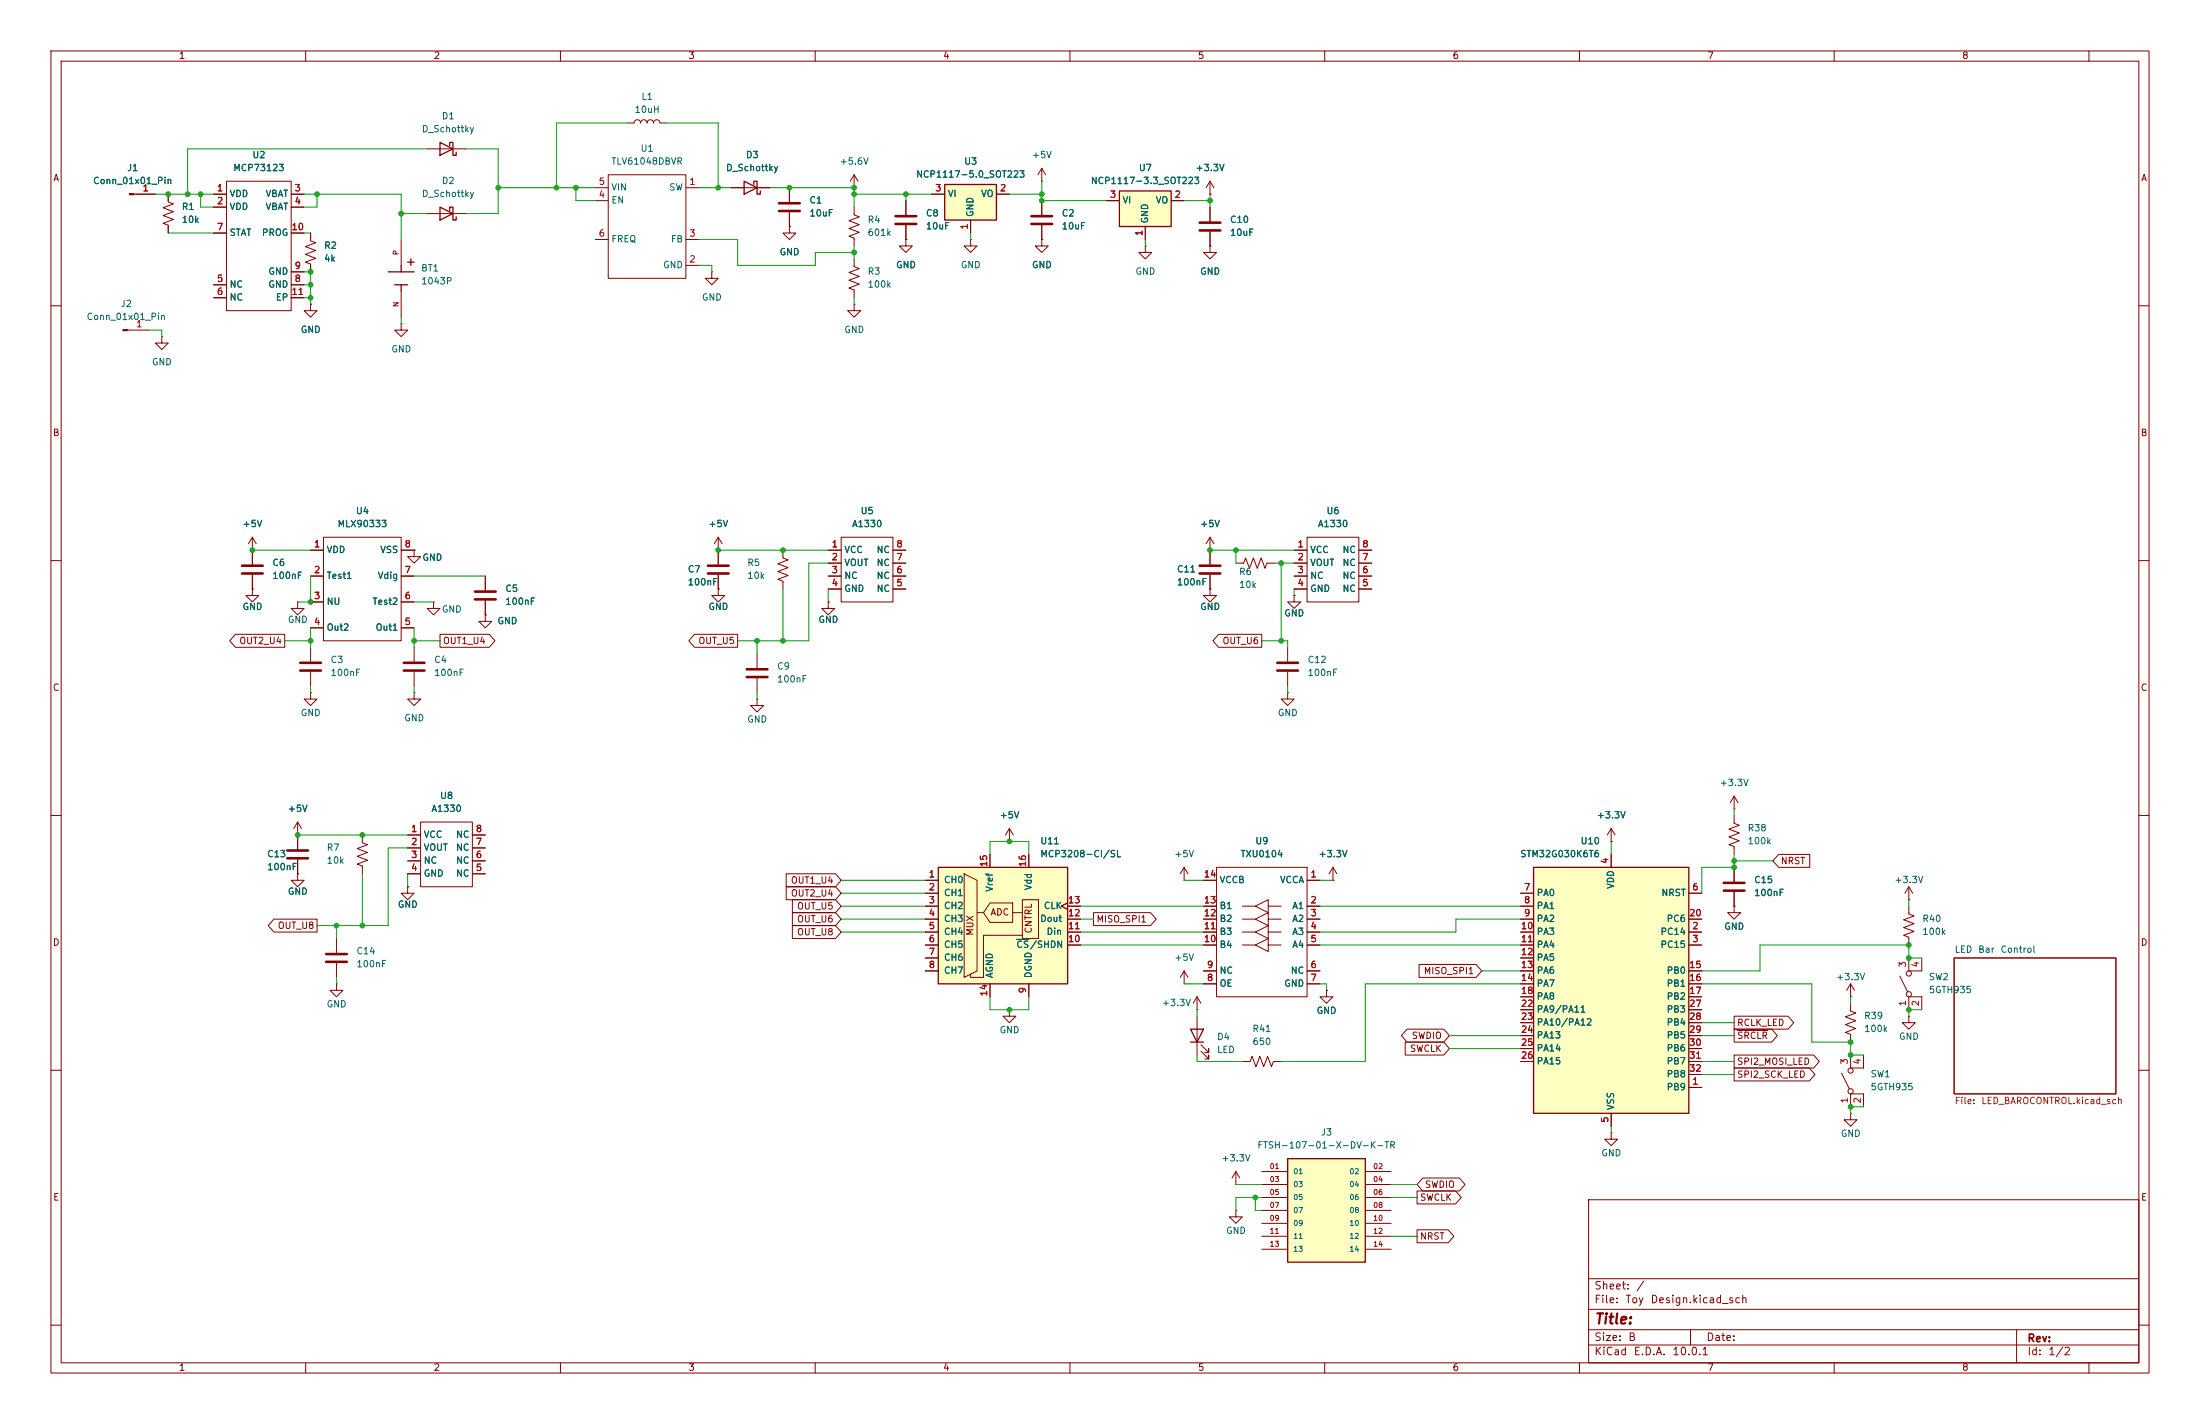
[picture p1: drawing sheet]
<svg xmlns="http://www.w3.org/2000/svg" width="432mm" height="279mm" viewBox="0 0 432 279" stroke-linecap="round" stroke-linejoin="round" font-family="sans-serif">
<g fill="none" stroke="#840000" stroke-width=".2">
<path d="M10 10h411.8v259.4h-411.8zM12 12h407.8v255.4h-407.8zM60 10v2M110 10v2M160 10v2M210 10v2M260 10v2M310 10v2M360 10v2M410 10v2M154.9 36.8v2.8M154.9 41.7v2.8"/>
<path d="M10 60h2M419.8 60h2M10 110h2M141 108h.1M141 105.4l-.8 1.3M141 105.4l.7 1.3M141 105.4v2.6M242.6 110.5h1.5l.4-1 .7 2 .8-2 .8 2 .7-2 .8 2 .4-1h1.5M419.8 110h2M252.7 127v2.8M252.7 131.8v2.8M10 160h2"/>
<path d="M419.8 160h2M383.5 188h31.8v26.6h-31.8zM10 210h2M419.8 210h2M242.6 237.5v1.3h1.2l-1.2 1.2-1.3-1.2h1.3M242.6 237.5h.1M311.8 235.4h108v32h-108zM10 260h2M311.8 256.9h108M311.8 250.9h108M419.8 260h2M60 267.4v2"/>
<path d="M110 267.4v2M160 267.4v2M210 267.4v2M260 267.4v2M310 267.4v2M311.8 263.9h108M311.8 260.9h108M331.8 260.9v3M360 267.4v2M395.8 260.9v6.5M410 267.4v2"/>
</g>
<path d="M152.9 39.9h4.1M152.9 41.4h4.1M250.7 130h4.1M250.7 131.6h4.1" fill="none" stroke="#840000" stroke-width=".51"/>
<path d="M252.7 227.3h15.3v20.4h-15.3z" fill="#ffffc2"/>
<path d="M252.7 227.3h15.3v20.4h-15.3z" fill="none" stroke="#840000" stroke-width=".25"/>
<g fill="none" stroke="#840000" stroke-width=".2">
<path d="M167.6 59.7v1.3h1.3l-1.3 1.2-1.2-1.2h1.2M167.6 59.7h.1M153.7 108v1.5l1 .4-2 .7 2 .8-2 .7 2 .8-2 .8 1 .3v1.6M162.6 118.1v1.3h1.2l-1.2 1.3-1.3-1.3h1.3M162.6 118.1h.1M162.6 108h2.5M162.6 110.5h2.5M162.6 113h2.5M162.6 115.6h2.5M165.1 105.4h10.2v12.7h-10.2zM175.3 108h2.5M175.3 110.5h2.5"/>
<path d="M175.3 113h2.5M175.3 115.6h2.5M81.3 127v2.8M81.3 131.8v2.8M374.6 176.5h.1M374.6 177.8v1.5l1.1 .4-2.1 .8 2.1 .7-2.1 .8 2.1 .8-2.1 .7 1 .4v1.5M374.6 174l-.7 1.3M374.6 174l.8 1.3M374.6 174v2.5M260.3 194.3v1.3h1.3l-1.3 1.3-1.2-1.3h1.2M260.3 194.3h.1M243.8 208.3h1.6l.3-1 .8 2 .8-2 .7 2 .8-2 .8 2 .3-1h1.6"/>
<path d="M363.2 218.4v1.3h1.3l-1.3 1.3-1.3-1.3h1.3M363.2 218.4h.1M247.6 229.9h5.1M247.6 232.4h5.1M247.6 235h5.1M247.6 237.5h5.1M268 229.9h5M268 232.4h5M268 235h5M268 237.5h5M247.6 240h5.1M247.6 242.6h5.1"/>
<path d="M247.6 245.1h5.1M268 240h5M268 242.6h5M268 245.1h5"/>
</g>
<path d="M79.2 130h4.1M79.2 131.6h4.1" fill="none" stroke="#840000" stroke-width=".51"/>
<path d="M301 170.2h30.5v48.2h-30.5z" fill="#ffffc2"/>
<path d="M146 35.6l2.6 1.2-2.6 1.3zM148 36.2v-.6h.6v2.5h.6v-.6M301 170.2h30.5v48.2h-30.5zM233.7 201.9h2.5l-1.3 2.6zM233.7 204.5h2.5" fill="none" stroke="#840000" stroke-width=".25"/>
<g fill="none" stroke="#840000" stroke-width=".2">
<path d="M116.8 36.8h2.6M116.8 39.4h2.6M119.4 34.3h15.2v20.3h-15.2zM123.2 24.1h1.3a.63 .63 0 0 1 .6-.6 .63 .63 0 0 1 .6 .6 .63 .63 0 0 1 .7-.6 .63 .63 0 0 1 .6 .6 .63 .63 0 0 1 .7-.6 .63 .63 0 0 1 .6 .6 .63 .63 0 0 1 .6-.6 .63 .63 0 0 1 .6 .6h1.3M134.6 36.8h2.6M143.5 36.8h7.6M167.6 36.8h.1M167.6 34.3v2.5M167.6 34.3l-.7 1.3M167.6 34.3l.8 1.3M237.5 38.1h.1M237.5 35.6v2.5"/>
<path d="M237.5 35.6l-.8 1.2M237.5 35.6l.8 1.2M116.8 47h2.6M134.6 52.1h2.6M134.6 47h2.6M167.6 50.8v1.5l1.1 .4-2.1 .8 2.1 .7-2.1 .8 2.1 .8-2.1 .7 1 .4v1.5M167.6 40.6v1.6l1.1 .3-2.1 .8 2.1 .8-2.1 .7 2.1 .8-2.1 .8 1 .3v1.6M237.5 40.6v2.8M237.5 45.5v2.8M237.5 108h.1M237.5 115.6v1.2h1.3l-1.3 1.3-1.3-1.3h1.3M237.5 115.6h.1"/>
<path d="M237.5 105.4v5.3M237.5 112.8v2.8M237.5 105.4l-.8 1.3M237.5 105.4l.8 1.3M148.6 128.3v2.8M148.6 133.1v2.8M252.7 135.9v1.3h1.3l-1.3 1.2-1.2-1.2h1.2M252.7 135.9h.1M340.4 158.8h.1M340.4 156.2l-.8 1.3M340.4 156.2l.7 1.3M340.4 156.2v2.6"/>
<path d="M236.2 177.8h2.6M236.2 172.7h2.6M238.8 170.2h17.7v25.4h-17.7zM243.8 177.8h2.6M248.9 177.8v-1.3l-2.5 1.3 2.5 1.3v-1.3h2.6M256.5 177.8h2.6M256.5 172.7h2.6M261.6 172.7h.1M261.6 170.2l-.7 1.3M261.6 170.2l.8 1.3M261.6 170.2v2.5M298.4 175.3h2.6"/>
<path d="M298.4 177.8h2.6M316.2 167.6v2.6M331.5 175.3h2.5M340.4 160v1.5l1 .4-2.1 .8 2.1 .7-2.1 .8 2.1 .8-2.1 .7 1.1 .4v1.5M198.1 198.1v1.3h1.3l-1.3 1.3-1.3-1.3h1.3M198.1 198.1h.1M234.9 199.4v7.6M236.2 182.9h2.6M236.2 185.4h2.6M236.2 180.3h2.6M236.2 190.5h2.6M236.2 193h2.6"/>
<path d="M243.8 182.9h2.6M243.8 185.4h2.6M243.8 180.3h2.6M248.9 180.3v-1.2l-2.5 1.2 2.5 1.3v-1.3h2.6M248.9 182.9v-1.3l-2.5 1.3 2.5 1.3v-1.3h2.6M248.9 185.4v-1.2l-2.5 1.2 2.5 1.3v-1.3h2.6M256.5 182.9h2.6M256.5 185.4h2.6M256.5 180.3h2.6M256.5 190.5h2.6M256.5 193h2.6M298.4 182.9h2.6"/>
<path d="M298.4 185.4h2.6M298.4 180.3h2.6M298.4 188h2.6M298.4 190.5h2.6M298.4 193h2.6M298.4 195.6h2.6M298.4 198.1h2.6M331.5 182.9h2.5M331.5 185.4h2.5M331.5 180.3h2.5M331.5 190.5h2.5M331.5 193h2.5"/>
<path d="M331.5 195.6h2.5M331.5 198.1h2.5M363.2 196.9v1.5l1 .4-2 .7 2 .8-2 .7 2 .8-2 .8 1 .3v1.6M363.2 195.6h.1M363.2 193v2.6M363.2 193l-.7 1.3M363.2 193l.8 1.3M374.6 199.4v1.3h1.3l-1.3 1.2-1.2-1.2h1.2M374.6 199.4h.1M235.7 206.2l1.5 1.6v-.8v.8h-.7M235.7 205l1.5 1.5v-.8v.8h-.7M298.4 200.7h2.6"/>
<path d="M298.4 203.2h2.6M298.4 205.7h2.6M298.4 208.3h2.6M316.2 218.4v2.6M331.5 213.4h2.5M331.5 200.7h2.5M331.5 203.2h2.5M331.5 205.7h2.5M331.5 208.3h2.5M331.5 210.8h2.5M361.4 210.6l1.6 3M363.2 217.2v-2.6h2.6v2.6"/>
<path d="M363.2 207v2.6h2.6v-2.6M242.6 232.4h.1M242.6 229.9l-.8 1.2M242.6 229.9l.7 1.2M242.6 229.9v2.5M316.2 222.3v1.2h1.3l-1.3 1.3-1.2-1.3h1.2M316.2 222.3h.1"/>
<circle cx="363.2" cy="210.1" r=".51"/>
<circle cx="363.2" cy="214.1" r=".51"/>
</g>
<path d="M235.5 43.7h4M235.5 45.2h4M235.5 111h4M235.5 112.5h4M146.6 131.3h4M146.6 132.8h4" fill="none" stroke="#840000" stroke-width=".51"/>
<path d="M185.4 36.2h10.2v7h-10.2z" fill="#ffffc2"/>
<path d="M185.4 36.2h10.2v7h-10.2z" fill="none" stroke="#840000" stroke-width=".25"/>
<g fill="none" stroke="#840000" stroke-width=".2">
<path d="M182.9 38.1h2.5M195.6 38.1h2.5M204.5 35.6h.1M204.5 33l-.8 1.3M204.5 33l.7 1.3M204.5 33v2.6M154.9 44.5v1.2h1.3l-1.3 1.3-1.2-1.3h1.2M154.9 44.5h.1M190.5 47v1.3h1.3l-1.3 1.2-1.3-1.2h1.3M190.5 47h.1M190.5 43.2v2.5M204.5 47v1.3h1.2l-1.2 1.2-1.3-1.2h1.3"/>
<path d="M204.5 47h.1M224.8 48.3v1.2h1.3l-1.3 1.3-1.3-1.3h1.3M224.8 48.3h.1M237.5 48.3v1.2h1.3l-1.3 1.3-1.3-1.3h1.3M237.5 48.3h.1M254 116.8v1.3h1.3l-1.3 1.3-1.3-1.3h1.3M254 116.8h.1M254 108h2.5M254 110.5h2.5M254 113h2.5M254 115.6h2.5M256.5 105.4h10.2v12.7h-10.2z"/>
<path d="M266.7 108h2.5M266.7 110.5h2.5M266.7 113h2.5M266.7 115.6h2.5M316.2 165.1h.1M316.2 162.6l-.7 1.2M316.2 162.6l.8 1.2M316.2 162.6v2.5M340.4 177.8v1.3h1.2l-1.2 1.2-1.3-1.2h1.3M340.4 177.8h.1M340.4 170.2v2.8M340.4 175v2.8"/>
<path d="M234.9 198.1h.1M234.9 195.6l-.7 1.3M234.9 195.6l.8 1.3M234.9 195.6v2.5M372.9 191.5l1.5 3.1M374.6 198.1v-2.5h2.6v2.5M374.6 188v2.5h2.6v-2.5"/>
<circle cx="374.6" cy="191" r=".51"/>
<circle cx="374.6" cy="195.1" r=".51"/>
</g>
<path d="M338.3 173.2h4.1M338.3 174.8h4.1" fill="none" stroke="#840000" stroke-width=".51"/>
<path d="M219.7 37.5h10.2v7h-10.2z" fill="#ffffc2"/>
<path d="M86.4 27.9l2.5 1.3-2.5 1.3zM88.3 28.6v-.7h.6v2.6h.6v-.7M219.7 37.5h10.2v7h-10.2zM76.2 53.3h5.1M77.5 55.9h2.5M78.7 52.1v1.2M78.7 55.9v1.3M80 51.4h1.3M80.6 50.8v1.3M86.4 40.6l2.5 1.3-2.5 1.3zM88.3 41.3v-.7h.6v2.6h.6v-.7" fill="none" stroke="#840000" stroke-width=".25"/>
<g fill="none" stroke="#840000" stroke-width=".2">
<path d="M26.3 38.1h4.2M33 38.1v1.5l1 .4-2 .8 2 .7-2 .8 2 .8-2 .7 1 .4v1.5M41.9 38.1h2.5M44.4 35.6h12.7v25.4h-12.7zM57.1 38.1h2.6M83.8 29.2h7.6M177.8 39.4v2.8M204.5 39.4v2.8M217.2 39.4h2.5M229.9 39.4h2.5M41.9 40.6h2.5M41.9 55.9h2.5"/>
<path d="M41.9 58.4h2.5M41.9 45.7h2.5M57.1 40.6h2.6M57.1 55.9h2.6M57.1 58.4h2.6M57.1 45.7h2.6M57.1 53.3h2.6M61 45.7v1.5l1 .4-2.1 .8 2.1 .7-2.1 .8 2.1 .8-2.1 .7 1.1 .4v1.5M61 59.7v1.3h1.2l-1.2 1.2-1.3-1.2h1.3M61 59.7h.1M78.7 47v5.1M78.7 57.2v5"/>
<path d="M83.8 41.9h7.6M139.7 53.3v1.3h1.3l-1.3 1.3-1.3-1.3h1.3M139.7 53.3h.1M177.8 47v1.3h1.3l-1.3 1.2-1.3-1.2h1.3M177.8 47h.1M177.8 44.2v2.8M204.5 44.2v2.8M224.8 44.5v2.5M25 64.8h4.2M31.7 66v1.3h1.3l-1.3 1.3-1.2-1.3h1.2M31.7 66h.1M78.7 63.5v1.3h1.3l-1.3 1.2-1.2-1.2h1.2"/>
<path d="M78.7 63.5h.1M49.5 115.6v1.2h1.3l-1.3 1.3-1.2-1.3h1.2M49.5 115.6h.1M49.5 108h.1M49.5 105.4v5.3M49.5 112.8v2.8M49.5 105.4l-.7 1.3M49.5 105.4l.8 1.3M58.4 118.1v1.3h1.3l-1.3 1.3-1.3-1.3h1.3M58.4 118.1h.1M61 108h2.5M61 113h2.5"/>
<path d="M61 118.1h2.5M63.5 105.4h15.2v20.3h-15.2zM78.7 108h2.6M78.7 113h2.6M78.7 118.1h2.6M61 135.9v1.3h1.2l-1.2 1.2-1.3-1.2h1.3M61 135.9h.1M61 127v2.8M61 131.8v2.8M61 123.2h2.5M78.7 123.2h2.6M81.3 135.9v1.3h1.2l-1.2 1.2-1.3-1.2h1.3"/>
<path d="M81.3 135.9h.1M58.4 171.5v1.2h1.3l-1.3 1.3-1.3-1.3h1.3M58.4 171.5h.1M58.4 163.8h.1M58.4 161.3l-.7 1.3M58.4 161.3l.8 1.3M58.4 161.3v5.3M58.4 168.7v2.8M71.1 163.8v1.6l1 .3-2 .8 2 .8-2 .7 2 .8-2 .7 1 .4v1.6M80 174v1.3h1.3l-1.3 1.2-1.3-1.2h1.3M80 174h.1M198.1 165.1h.1"/>
<path d="M198.1 162.6l-.7 1.2M198.1 162.6l.8 1.2M198.1 162.6v2.5M66 193v1.3h1.3l-1.3 1.3-1.2-1.3h1.2M66 193h.1M66 184.2v2.7M66 189v2.8M232.4 193h.1M232.4 190.5l-.8 1.3M232.4 190.5l.8 1.3M232.4 190.5v2.5"/>
</g>
<path d="M175.8 42.4h4M175.8 43.9h4M202.4 42.4h4.1M202.4 43.9h4.1M47.5 111h4.1M47.5 112.5h4.1M58.9 130h4.1M58.9 131.6h4.1M56.4 166.9h4.1M56.4 168.4h4.1M64 187.2h4.1M64 188.7h4.1" fill="none" stroke="#840000" stroke-width=".51"/>
<g fill="#840000" stroke="#840000" stroke-width=".2">
<path d="M25.4 38h.9v.2h-.9z"/>
<path d="M24.1 64.6h.9v.3h-.9z"/>
</g>
<path d="M184.1 170.2h25.4v22.8h-25.4z" fill="#ffffc2"/>
<g fill="none" stroke="#840000" stroke-width=".2">
<path d="M26.7 38.1h3.8M33 38.1v1.3M41.9 38.1h2.5M57.1 38.1h2.6M143.5 36.8h2.5M148.6 36.8h2.5M154.9 36.8v2.8M177.8 39.4v2.8M182.9 38.1h2.5M195.6 38.1h2.5M204.5 39.4v2.8M217.2 39.4h2.5"/>
<path d="M229.9 39.4h2.5M237.5 38.1h.1M33 44.5v1.2M41.9 40.6h2.5M41.9 55.9h2.5M41.9 58.4h2.5M41.9 45.7h2.5M57.1 40.6h2.6M57.1 55.9h2.6M57.1 58.4h2.6M57.1 45.7h2.6M57.1 53.3h2.6"/>
<path d="M61 59.7h.1M61 45.7v1.3M61 52.1v1.2M154.9 44.5h.1M154.9 41.7v2.8M177.8 47h.1M177.8 44.2v2.8M190.5 43.2v2.5M204.5 47h.1M204.5 44.2v2.8M224.8 44.5v2.5M237.5 48.3h.1"/>
<path d="M237.5 40.6v2.8M237.5 45.5v2.8M49.5 115.6h.1M49.5 108h.1M49.5 108v2.7M49.5 112.8v2.8M61 108h2.5M61 113h2.5M61 118.1h2.5M78.7 108h2.6M78.7 113h2.6M78.7 118.1h2.6"/>
<path d="M81.3 108v1.2h1.2l-1.2 1.3-1.3-1.3h1.3M81.3 108h.1M85.1 118.1v1.3h1.3l-1.3 1.3-1.3-1.3h1.3M85.1 118.1h.1M95.2 113v2.8M95.2 117.9v2.8M141 115.6v1.2h1.2l-1.2 1.3-1.3-1.3h1.3M141 115.6h.1M141 108h.1M141 108v2.7M141 112.8v2.8M162.6 118.1h.1"/>
<path d="M162.6 108h2.5M162.6 110.5h2.5M162.6 113h2.5M162.6 115.6h2.5M175.3 108h2.5M175.3 110.5h2.5M175.3 113h2.5M175.3 115.6h2.5M237.5 108h.1M237.5 115.6h.1M237.5 108v2.7M237.5 112.8v2.8"/>
<path d="M254 116.8h.1M254 108h2.5M254 110.5h2.5M254 113h2.5M254 115.6h2.5M266.7 108h2.5M266.7 110.5h2.5M266.7 113h2.5M266.7 115.6h2.5M46.2 124.5h9.7v2.5h-9.7l-1.1-1.3zM61 123.2h2.5M78.7 123.2h2.6"/>
<path d="M86.4 124.5h9.6l1.2 1.2-1.2 1.3h-9.6zM95.2 120.7v1.2h1.3l-1.3 1.3-1.2-1.3h1.2M95.2 120.7h.1M136.3 124.5h8.5v2.5h-8.5l-1.1-1.3zM148.6 137.2v1.2h1.3l-1.3 1.3-1.3-1.3h1.3M148.6 137.2h.1M239.2 124.5h8.4v2.5h-8.4l-1.1-1.3zM58.4 171.5h.1M58.4 163.8h.1M58.4 163.8v2.8M58.4 168.7v2.8M80 174h.1"/>
<path d="M80 163.8h2.5M80 166.4h2.5M80 168.9h2.5M80 171.5h2.5M82.5 161.3h10.2v12.7h-10.2zM92.7 163.8h2.5M92.7 166.4h2.5M92.7 168.9h2.5M92.7 171.5h2.5M154.3 174h9.7l1.1 1.3-1.1 1.2h-9.7zM154.3 171.4h9.7l1.1 1.3-1.1 1.3h-9.7zM155.5 176.5h8.5l1.1 1.3-1.1 1.3h-8.5z"/>
<path d="M155.5 179.1h8.5l1.1 1.2-1.1 1.3h-8.5zM181.6 172.7h2.5M181.6 175.3h2.5M181.6 177.8h2.5M189.2 171.5l2.6 1.2v17.8l-2.6 1.3zM191.8 179.1h1.2M194.3 177.2h4.5v3.8h-4.5l-1.3-1.9zM194.3 167.6v2.6M198.1 165.1h.1M198.8 179.1h1.9M200.7 176.5h3.1v7.7h-3.1zM201.9 167.6v2.6"/>
<path d="M209.5 177.2l-1.2 .6 1.2 .6M209.5 177.8h2.6M214.6 179.1h11.2l1.1 1.2-1.1 1.3h-11.2zM232.4 172.7h.1M232.4 170.2l-.8 1.3M232.4 170.2l.8 1.3M232.4 170.2v2.5M236.2 172.7h2.6M236.2 177.8h2.6M256.5 172.7h2.6M256.5 177.8h2.6M261.6 172.7h.1"/>
<path d="M298.4 175.3h2.6M298.4 177.8h2.6M316.2 165.1h.1M316.2 167.6v2.6M331.5 175.3h2.5M340.4 177.8h.1M340.4 170.2v2.8M340.4 175v2.8M349.1 167.6h6.1v2.6h-6.1l-1.1-1.3zM53.8 180.3h8.4v2.6h-8.4l-1.2-1.3zM155.5 181.6h8.5l1.1 1.3-1.1 1.3h-8.5zM181.6 180.3h2.5"/>
<path d="M181.6 182.9h2.5M181.6 185.4h2.5M181.6 188h2.5M181.6 190.5h2.5M194.3 193v2.6M200.7 183.5h-7.7v8.3h-2.5v-.7M201.9 193v2.6M209.5 180.3h2.6M209.5 182.9h2.6M209.5 185.4h2.6M236.2 180.3h2.6M236.2 182.9h2.6"/>
<path d="M236.2 185.4h2.6M236.2 190.5h2.6M236.2 193h2.6M256.5 180.3h2.6M256.5 182.9h2.6M256.5 185.4h2.6M256.5 190.5h2.6M256.5 193h2.6M260.3 194.3h.1M278.5 189.2h11.2l1.1 1.3-1.1 1.3h-11.2zM298.4 180.3h2.6M298.4 182.9h2.6"/>
<path d="M298.4 185.4h2.6M298.4 188h2.6M298.4 190.5h2.6M298.4 193h2.6M298.4 195.6h2.6M298.4 198.1h2.6M331.5 180.3h2.5M331.5 182.9h2.5M331.5 185.4h2.5M331.5 190.5h2.5M331.5 193h2.5M331.5 195.6h2.5"/>
<path d="M331.5 198.1h2.5M340.4 199.4h10.5l1.2 1.3-1.2 1.2h-10.5zM275.8 204.5h7.6l1.1 1.2-1.1 1.3h-7.6zM276.2 201.9h7.2l1.1 1.3-1.1 1.3h-7.2l-1.1-1.3zM298.4 200.7h2.6M298.4 203.2h2.6M298.4 205.7h2.6M298.4 208.3h2.6M316.2 218.4v2.6M331.5 213.4h2.5M331.5 200.7h2.5M331.5 203.2h2.5"/>
<path d="M331.5 205.7h2.5M331.5 208.3h2.5M331.5 210.8h2.5M340.4 201.9h7.3l1.2 1.3-1.2 1.3h-7.3zM340.4 207h15.6l1.1 1.3-1.1 1.3h-15.6zM340.4 209.5h14.7l1.1 1.3-1.1 1.3h-14.7zM341 202.2h6M278.1 233.7h7.6l1.1 1.3-1.1 1.2h-7.6zM279.2 231.1h7.2l1.2 1.3-1.2 1.3h-7.2l-1.1-1.3zM278.1 241.3h6.1l1.2 1.3-1.2 1.2h-6.1z"/>
</g>
<path d="M184.1 170.2h25.4v22.8h-25.4z" fill="none" stroke="#840000" stroke-width=".25"/>
<path d="M199.5 184.3h2.4" fill="none" stroke="#006464" stroke-width=".2"/>
<path d="M93.2 116.1h4.1M93.2 117.6h4.1M138.9 111h4.1M138.9 112.5h4.1" fill="none" stroke="#840000" stroke-width=".51"/>
<g fill="none" stroke="#009600" stroke-width=".2">
<path d="M30.5 38.1h11.4M39.4 38.1v2.5h2.5M59.7 38.1h19v8.9M62.2 38.1v2.5h-2.5M83.8 29.2h-47v8.9M91.4 29.2h6.4v12.7h-6.4M97.8 36.8h19M113 36.8v2.6h3.8M123.2 24.1h-14v12.7M130.8 24.1h10.2v12.7M137.2 36.8h6.3M151.1 36.8h16.5v3.8"/>
<path d="M167.6 38.1h15.3M177.8 38.1v1.3M198.1 38.1h6.4M204.5 35.6v3.8h12.7M232.4 39.4h5.1M237.5 38.1v2.5M33 45.7h8.9M59.7 58.4h1.3M59.7 55.9h1.3M59.7 53.3h1.3v6.4M59.7 45.7h1.3M78.7 41.9h5.1"/>
<path d="M137.2 47h7.6v5.1h15.2v-2.6h7.6M137.2 52.1h2.5v1.2M167.6 48.3v2.5M167.6 58.4v1.3M190.5 45.7v1.3M224.8 47v1.3M29.2 64.8h2.5v1.2M78.7 62.2v1.3M49.5 108h11.5M61 113v5.1h-2.6M81.3 118.1h3.8M81.3 113h13.9"/>
<path d="M141 108h21.6M153.7 115.6v10.1M162.6 110.5h-3.9v15.2h-13.9M162.6 115.6v2.5M237.5 108h16.5M242.6 108v2.5M250.2 110.5h3.8M251.5 110.5v15.2M254 115.6v1.2M55.9 125.7h5.1M61 123.2v3.8M61 134.6v1.3"/>
<path d="M81.3 123.2v3.8M81.3 134.6v1.3M81.3 125.7h5.1M148.6 125.7v2.6M148.6 135.9v1.3M247.6 125.7h5.1v1.3M252.7 134.6v1.3M340.4 158.8v1.2M58.4 163.8h21.6M71.1 171.5v10.1M80 166.4h-3.8v15.2h-14M80 171.5v2.5"/>
<path d="M165.1 172.7h16.5M165.1 177.8h16.5M165.1 175.3h16.5M194.3 167.6v-2.5h7.6v2.5M212.1 177.8h24.1M232.4 172.7h3.8M259.1 172.7h2.5M259.1 177.8h39.3M316.2 165.1v2.5M340.4 167.6v2.6h-6.4v5.1M340.4 168.9h7.6M374.6 176.5v1.3"/>
<path d="M66 181.6v2.6M66 191.8v1.2M165.1 180.3h16.5M165.1 182.9h16.5M194.3 195.6v2.5h7.6v-2.5M212.1 180.3h2.5M212.1 182.9h24.1M212.1 185.4h24.1M232.4 193h3.8M234.9 198.1v1.3M259.1 185.4h39.3M259.1 193h1.2v1.3"/>
<path d="M290.8 190.5h7.6M298.4 180.3h-12.7v2.6h-26.6M298.4 193h-30.4v15.3h-16.5M334 193h21.6v11.5h7.6v2.5h2.6M363.2 195.6v1.3M377.2 188h-2.6v-2.6h-29.2v5.1h-11.4M377.2 198.1h-2.6v1.3M234.9 207v1.3h8.9M284.5 203.2h13.9M284.5 205.7h13.9M334 208.3h6.4M334 203.2h6.4"/>
<path d="M334 200.7h6.4M334 210.8h6.4M365.8 217.2h-2.6v1.2M242.6 232.4h5M246.4 235v2.5h1.2M247.6 235h-5v2.5M273 235h5.1M273 232.4h5.1M316.2 221v1.3M273 242.6h5.1"/>
</g>
<g fill="#009600" stroke="#009600" stroke-width=".2">
<circle cx="246.4" cy="235" r=".46"/>
<circle cx="363.2" cy="217.2" r=".46"/>
<circle cx="340.4" cy="170.2" r=".46"/>
<circle cx="340.4" cy="168.9" r=".46"/>
<circle cx="242.6" cy="108" r=".46"/>
<circle cx="251.5" cy="110.5" r=".46"/>
<circle cx="251.5" cy="125.7" r=".46"/>
<circle cx="198.1" cy="198.1" r=".46"/>
<circle cx="198.1" cy="165.1" r=".46"/>
<circle cx="374.6" cy="185.4" r=".46"/>
<circle cx="363.2" cy="204.5" r=".46"/>
<circle cx="363.2" cy="207" r=".46"/>
<circle cx="374.6" cy="198.1" r=".46"/>
<circle cx="374.6" cy="188" r=".46"/>
<circle cx="154.9" cy="36.8" r=".46"/>
<circle cx="167.6" cy="36.8" r=".46"/>
<circle cx="167.6" cy="38.1" r=".46"/>
<circle cx="204.5" cy="38.1" r=".46"/>
<circle cx="204.5" cy="39.4" r=".46"/>
<circle cx="167.6" cy="49.5" r=".46"/>
<circle cx="237.5" cy="39.4" r=".46"/>
<circle cx="177.8" cy="38.1" r=".46"/>
<circle cx="58.4" cy="163.8" r=".46"/>
<circle cx="71.1" cy="163.8" r=".46"/>
<circle cx="71.1" cy="181.6" r=".46"/>
<circle cx="66" cy="181.6" r=".46"/>
<circle cx="81.3" cy="125.7" r=".46"/>
<circle cx="97.8" cy="36.8" r=".46"/>
<circle cx="78.7" cy="41.9" r=".46"/>
<circle cx="61" cy="55.9" r=".46"/>
<circle cx="61" cy="58.4" r=".46"/>
<circle cx="62.2" cy="38.1" r=".46"/>
<circle cx="61" cy="53.3" r=".46"/>
<circle cx="61" cy="118.1" r=".46"/>
<circle cx="39.4" cy="38.1" r=".46"/>
<circle cx="36.8" cy="38.1" r=".46"/>
<circle cx="33" cy="38.1" r=".46"/>
<circle cx="61" cy="125.7" r=".46"/>
<circle cx="49.5" cy="108" r=".46"/>
<circle cx="148.6" cy="125.7" r=".46"/>
<circle cx="141" cy="108" r=".46"/>
<circle cx="153.7" cy="125.7" r=".46"/>
<circle cx="153.7" cy="108" r=".46"/>
<circle cx="237.5" cy="108" r=".46"/>
<circle cx="113" cy="36.8" r=".46"/>
<circle cx="109.2" cy="36.8" r=".46"/>
<circle cx="141" cy="36.8" r=".46"/>
</g>
<text font-size="2" fill="#840000" x="312.8" y="260.3">Title:</text>
<g font-size="1.5" fill="#840000">
<text x="312.8" y="256.1">File:</text>
<text x="312.8" y="253.4">Sheet:</text>
<text x="318.9" y="256.1">Toy</text>
<text x="321" y="253.4">/</text>
<text x="323.8" y="256.1">Design.kicad_sch</text>
<text x="312.8" y="263.5">Size:</text>
<text x="319.5" y="263.5">B</text>
<text x="334.8" y="263.5">Date:</text>
<text x="397.8" y="263.7">Rev:</text>
<text x="312.8" y="266.3">KiCad</text>
<text x="320.5" y="266.3">E.D.A.</text>
<text x="328.1" y="266.3">10.0.1</text>
<text x="397.8" y="266.3">Id:</text>
<text x="401.9" y="266.3">1/2</text>
</g>
<g font-size="1.3" fill="#840000">
<text x="35" y="11.9">1</text>
<text x="85" y="11.9">2</text>
<text x="135" y="11.9">3</text>
<text x="185" y="11.9">4</text>
<text x="235" y="11.9">5</text>
<text x="285" y="11.9">6</text>
<text x="335" y="11.9">7</text>
<text x="385" y="11.9">8</text>
<text x="10.3" y="35.9">A</text>
<text x="420.1" y="35.9">A</text>
<text x="10.3" y="85.9">B</text>
<text x="420.1" y="85.9">B</text>
<text x="46.9" y="126.7">OUT2_U4</text>
<text x="86.8" y="126.7">OUT1_U4</text>
<text x="137" y="126.7">OUT_U5</text>
<text x="239.8" y="126.7">OUT_U6</text>
<text x="10.3" y="135.9">C</text>
<text x="420.1" y="135.9">C</text>
<text x="155.1" y="173.7">OUT1_U4</text>
<text x="349.4" y="169.9">NRST</text>
<text x="155.1" y="176.2">OUT2_U4</text>
<text x="156.3" y="178.8">OUT_U5</text>
<text x="194.3" y="179.9">ADC</text>
<text x="10.3" y="185.9">D</text>
<text x="54.4" y="182.6">OUT_U8</text>
<text x="156.3" y="181.3">OUT_U6</text>
<text x="156.3" y="183.8">OUT_U8</text>
<text x="191.4" y="183.7" transform="rotate(-90 191.4 183.7)">MUX</text>
<text x="202.8" y="183.3" transform="rotate(-90 202.8 183.3)">CNTRL</text>
<text x="215.1" y="181.3">MISO_SPI1</text>
<text x="420.1" y="185.9">D</text>
<text x="279.3" y="191.5">MISO_SPI1</text>
<text x="340.8" y="201.6">RCLK_LED</text>
<text x="276.6" y="206.7">SWCLK</text>
<text x="277" y="204.2">SWDIO</text>
<text x="340.8" y="204.2">SRCLR</text>
<text x="340.8" y="209.2">SPI2_MOSI_LED</text>
<text x="340.8" y="211.8">SPI2_SCK_LED</text>
<text x="279.6" y="233.4">SWDIO</text>
<text x="10.3" y="235.9">E</text>
<text x="278.6" y="235.9">SWCLK</text>
<text x="420.1" y="235.9">E</text>
<text x="278.6" y="243.5">NRST</text>
<text x="35" y="269.3">1</text>
<text x="85" y="269.3">2</text>
<text x="135" y="269.3">3</text>
<text x="185" y="269.3">4</text>
<text x="235" y="269.3">5</text>
<text x="285" y="269.3">6</text>
<text x="335" y="269.3">7</text>
<text x="385" y="269.3">8</text>
</g>
<g font-size="1.3" fill="#006464">
<text x="86.6" y="23.7">D1</text>
<text x="124.4" y="22.5">10uH</text>
<text x="125.8" y="19.9">L1</text>
<text x="82.7" y="26.3">D_Schottky</text>
<text x="24.8" y="33.9">J1</text>
<text x="45.7" y="33.9">MCP73123</text>
<text x="49.4" y="31.3">U2</text>
<text x="119.9" y="32.6">TLV61048DBVR</text>
<text x="125.6" y="30.1">U1</text>
<text x="142.4" y="33.9">D_Schottky</text>
<text x="146.3" y="31.3">D3</text>
<text x="164.7" y="32.6">+5.6V</text>
<text x="179.7" y="35.2">NCP1117-5.0_SOT223</text>
<text x="189.1" y="32.6">U3</text>
<text x="202.4" y="31.3">+5V</text>
<text x="223.4" y="33.9">U7</text>
<text x="234.5" y="33.9">+3.3V</text>
<text x="18.2" y="36.4">Conn_01x01_Pin</text>
<text x="35.6" y="41.5">R1</text>
<text x="45" y="39">VDD</text>
<text x="45" y="41.5">VDD</text>
<text x="52" y="39">VBAT</text>
<text x="52" y="41.5">VBAT</text>
<text x="82.7" y="39">D_Schottky</text>
<text x="86.6" y="36.4">D2</text>
<text x="119.9" y="40.2">EN</text>
<text x="119.9" y="37.7">VIN</text>
<text x="131.2" y="37.7">SW</text>
<text x="158.8" y="40.2">C1</text>
<text x="185.9" y="39">VI</text>
<text x="192.4" y="39">VO</text>
<text x="214" y="36.4">NCP1117-3.3_SOT223</text>
<text x="220.2" y="40.2">VI</text>
<text x="226.7" y="40.2">VO</text>
<text x="35.6" y="44">10k</text>
<text x="45" y="46.6">STAT</text>
<text x="51.3" y="46.6">PROG</text>
<text x="119.9" y="47.9">FREQ</text>
<text x="131.6" y="47.9">FB</text>
<text x="158.8" y="42.8">10uF</text>
<text x="170.2" y="44">R4</text>
<text x="170.2" y="46.6">601k</text>
<text x="181.6" y="42.8">C8</text>
<text x="181.6" y="45.3">10uF</text>
<text x="191.4" y="42.7" transform="rotate(-90 191.4 42.7)">GND</text>
<text x="208.3" y="42.8">C2</text>
<text x="208.3" y="45.3">10uF</text>
<text x="225.7" y="43.9" transform="rotate(-90 225.7 43.9)">GND</text>
<text x="241.3" y="44">C10</text>
<text x="241.3" y="46.6">10uF</text>
<text x="63.5" y="49.1">R2</text>
<text x="63.5" y="51.7">4k</text>
<text x="82.6" y="53.6">BT1</text>
<text x="130" y="52.9">GND</text>
<text x="152.9" y="50.4">GND</text>
<text x="175.8" y="52.9">GND</text>
<text x="188.5" y="52.9">GND</text>
<text x="202.4" y="52.9">GND</text>
<text x="45" y="56.7">NC</text>
<text x="45" y="59.3">NC</text>
<text x="52.6" y="56.7">GND</text>
<text x="52.6" y="54.2">GND</text>
<text x="54" y="59.3">EP</text>
<text x="82.6" y="56.1">1043P</text>
<text x="137.7" y="59.3">GND</text>
<text x="170.2" y="54.2">R3</text>
<text x="170.2" y="56.7">100k</text>
<text x="222.8" y="54.2">GND</text>
<text x="235.5" y="54.2">GND</text>
<text x="16.9" y="63.1">Conn_01x01_Pin</text>
<text x="23.6" y="60.6">J2</text>
<text x="58.9" y="65.6">GND</text>
<text x="165.6" y="65.6">GND</text>
<text x="29.7" y="72">GND</text>
<text x="76.7" y="69.4">GND</text>
<text x="69.7" y="101.2">U4</text>
<text x="168.8" y="101.2">U5</text>
<text x="260.2" y="101.2">U6</text>
<text x="47.5" y="103.7">+5V</text>
<text x="66.2" y="103.7">MLX90333</text>
<text x="138.9" y="103.7">+5V</text>
<text x="167.1" y="103.7">A1330</text>
<text x="235.5" y="103.7">+5V</text>
<text x="258.6" y="103.7">A1330</text>
<text x="53.3" y="111.4">C6</text>
<text x="53.3" y="113.9">100nF</text>
<text x="64" y="108.8">VDD</text>
<text x="64" y="113.9">Test1</text>
<text x="74" y="113.9">Vdig</text>
<text x="74.5" y="108.8">VSS</text>
<text x="82.8" y="110.3">GND</text>
<text x="134.9" y="112.6">C7</text>
<text x="146.6" y="111.4">R5</text>
<text x="146.6" y="113.9">10k</text>
<text x="165.6" y="108.8">VCC</text>
<text x="165.6" y="111.4">VOUT</text>
<text x="165.6" y="113.9">NC</text>
<text x="171.9" y="113.9">NC</text>
<text x="171.9" y="111.4">NC</text>
<text x="171.9" y="108.8">NC</text>
<text x="230.9" y="112.6">C11</text>
<text x="243.1" y="113.1">R6</text>
<text x="257" y="108.8">VCC</text>
<text x="257" y="111.4">VOUT</text>
<text x="257" y="113.9">NC</text>
<text x="263.4" y="113.9">NC</text>
<text x="263.4" y="111.4">NC</text>
<text x="263.4" y="108.8">NC</text>
<text x="47.5" y="120">GND</text>
<text x="64" y="119">NU</text>
<text x="73" y="119">Test2</text>
<text x="99.1" y="116.4">C5</text>
<text x="99.1" y="119">100nF</text>
<text x="134.9" y="115.2">100nF</text>
<text x="138.9" y="120">GND</text>
<text x="165.6" y="116.4">GND</text>
<text x="171.9" y="116.4">NC</text>
<text x="230.9" y="115.2">100nF</text>
<text x="235.5" y="120">GND</text>
<text x="243.1" y="115.7">10k</text>
<text x="257" y="116.4">GND</text>
<text x="263.4" y="116.4">NC</text>
<text x="56.4" y="122.5">GND</text>
<text x="64" y="124.1">Out2</text>
<text x="73.6" y="124.1">Out1</text>
<text x="86.6" y="120.5">GND</text>
<text x="97.5" y="122.8">GND</text>
<text x="160.5" y="122.5">GND</text>
<text x="252" y="121.3">GND</text>
<text x="64.8" y="130.4">C3</text>
<text x="85.1" y="130.4">C4</text>
<text x="152.4" y="131.7">C9</text>
<text x="256.5" y="130.4">C12</text>
<text x="64.8" y="132.9">100nF</text>
<text x="85.1" y="132.9">100nF</text>
<text x="152.4" y="134.2">100nF</text>
<text x="256.5" y="132.9">100nF</text>
<text x="58.9" y="140.8">GND</text>
<text x="79.2" y="141.8">GND</text>
<text x="146.6" y="142.1">GND</text>
<text x="250.7" y="140.8">GND</text>
<text x="337.4" y="154.5">+3.3V</text>
<text x="56.4" y="159.6">+5V</text>
<text x="84.6" y="159.6">A1330</text>
<text x="86.3" y="157.1">U8</text>
<text x="196.1" y="160.9">+5V</text>
<text x="313.3" y="160.9">+3.3V</text>
<text x="64" y="167.2">R7</text>
<text x="83.1" y="164.7">VCC</text>
<text x="83.1" y="167.2">VOUT</text>
<text x="89.4" y="167.2">NC</text>
<text x="89.4" y="164.7">NC</text>
<text x="204.1" y="166">U11</text>
<text x="246.3" y="166">U9</text>
<text x="310.1" y="166">U10</text>
<text x="342.9" y="163.4">R38</text>
<text x="342.9" y="166">100k</text>
<text x="52.3" y="171">100nF</text>
<text x="52.3" y="168.5">C13</text>
<text x="64" y="169.8">10k</text>
<text x="83.1" y="169.8">NC</text>
<text x="83.1" y="172.3">GND</text>
<text x="89.4" y="172.3">NC</text>
<text x="89.4" y="169.8">NC</text>
<text x="185.2" y="173.6">CH0</text>
<text x="204.1" y="168.5">MCP3208-CI/SL</text>
<text x="230.4" y="168.5">+5V</text>
<text x="239.3" y="173.6">VCCB</text>
<text x="243.4" y="168.5">TXU0104</text>
<text x="251.1" y="173.6">VCCA</text>
<text x="258.7" y="168.5">+3.3V</text>
<text x="298.3" y="168.5">STM32G030K6T6</text>
<text x="344.2" y="173.6">C15</text>
<text x="371.7" y="173.6">+3.3V</text>
<text x="56.4" y="175.9">GND</text>
<text x="78" y="178.4">GND</text>
<text x="185.2" y="176.1">CH1</text>
<text x="185.2" y="178.7">CH2</text>
<text x="195.2" y="175.1" transform="rotate(-90 195.2 175.1)">Vref</text>
<text x="202.8" y="174.8" transform="rotate(-90 202.8 174.8)">Vdd</text>
<text x="204.8" y="178.7">CLK</text>
<text x="239.3" y="178.7">B1</text>
<text x="253.5" y="178.7">A1</text>
<text x="301.5" y="176.1">PA0</text>
<text x="301.5" y="178.7">PA1</text>
<text x="317.1" y="174.5" transform="rotate(-90 317.1 174.5)">VDD</text>
<text x="326" y="176.1">NRST</text>
<text x="344.2" y="176.1">100nF</text>
<text x="185.2" y="181.2">CH3</text>
<text x="185.2" y="183.7">CH4</text>
<text x="204" y="181.2">Dout</text>
<text x="205.3" y="183.7">Din</text>
<text x="239.3" y="183.7">B3</text>
<text x="239.3" y="181.2">B2</text>
<text x="253.5" y="181.2">A2</text>
<text x="253.5" y="183.7">A3</text>
<text x="301.5" y="181.2">PA2</text>
<text x="301.5" y="183.7">PA3</text>
<text x="325.8" y="183.7">PC14</text>
<text x="327" y="181.2">PC6</text>
<text x="338.3" y="182.7">GND</text>
<text x="377.2" y="181.2">R40</text>
<text x="377.2" y="183.7">100k</text>
<text x="69.9" y="190.1">100nF</text>
<text x="69.9" y="187.6">C14</text>
<text x="185.2" y="186.3">CH5</text>
<text x="185.2" y="188.8">CH6</text>
<text x="185.2" y="191.4">CH7</text>
<text x="199.4" y="186.3">CS/SHDN</text>
<text x="230.4" y="188.8">+5V</text>
<text x="239.3" y="191.4">NC</text>
<text x="239.3" y="186.3">B4</text>
<text x="253.2" y="191.4">NC</text>
<text x="253.5" y="186.3">A4</text>
<text x="301.5" y="186.3">PA4</text>
<text x="301.5" y="188.8">PA5</text>
<text x="301.5" y="191.4">PA6</text>
<text x="325.8" y="186.3">PC15</text>
<text x="327" y="191.4">PB0</text>
<text x="383.5" y="187.2">LED</text>
<text x="388.2" y="187.2">Bar</text>
<text x="392.5" y="187.2">Control</text>
<text x="64" y="198">GND</text>
<text x="195.2" y="192" transform="rotate(-90 195.2 192)">AGND</text>
<text x="202.8" y="192" transform="rotate(-90 202.8 192)">DGND</text>
<text x="227.9" y="197.7">+3.3V</text>
<text x="239.3" y="193.9">OE</text>
<text x="252" y="193.9">GND</text>
<text x="301.5" y="193.9">PA7</text>
<text x="301.5" y="196.4">PA8</text>
<text x="327" y="193.9">PB1</text>
<text x="327" y="196.4">PB2</text>
<text x="360.3" y="192.6">+3.3V</text>
<text x="378.5" y="195.2">5GTH935</text>
<text x="378.5" y="192.6">SW2</text>
<text x="196.1" y="203">GND</text>
<text x="245.7" y="202.8">R41</text>
<text x="258.3" y="199.2">GND</text>
<text x="301.5" y="199">PA9/PA11</text>
<text x="301.5" y="201.5">PA10/PA12</text>
<text x="327" y="199">PB3</text>
<text x="327" y="201.5">PB4</text>
<text x="365.8" y="200.3">R39</text>
<text x="365.8" y="202.8">100k</text>
<text x="238.8" y="204.4">D4</text>
<text x="238.8" y="206.9">LED</text>
<text x="245.7" y="205.3">650</text>
<text x="301.5" y="204.1">PA13</text>
<text x="301.5" y="206.6">PA14</text>
<text x="301.5" y="209.1">PA15</text>
<text x="327" y="204.1">PB5</text>
<text x="327" y="206.6">PB6</text>
<text x="327" y="209.1">PB7</text>
<text x="372.6" y="204.3">GND</text>
<text x="327" y="214.2">PB9</text>
<text x="327" y="211.7">PB8</text>
<text x="367" y="214.2">5GTH935</text>
<text x="367" y="211.7">SW1</text>
<text x="317.1" y="217.9" transform="rotate(-90 317.1 217.9)">VSS</text>
<text x="246.7" y="225.7">FTSH-107-01-X-DV-K-TR</text>
<text x="259.2" y="223.1">J3</text>
<text x="314.2" y="227.2">GND</text>
<text x="361.2" y="223.4">GND</text>
<text x="239.6" y="228.2">+3.3V</text>
<text x="240.5" y="242.4">GND</text>
</g>
<g font-size="1.3" fill="#a90000">
<text x="27.9" y="37.8">1</text>
<text x="42.5" y="37.8">1</text>
<text x="42.5" y="40.4">2</text>
<text x="57.7" y="37.8">3</text>
<text x="57.7" y="40.4">4</text>
<text x="117.4" y="39.1">4</text>
<text x="117.4" y="36.6">5</text>
<text x="135.2" y="36.6">1</text>
<text x="183.4" y="37.8">3</text>
<text x="196.1" y="37.8">2</text>
<text x="217.7" y="39.1">3</text>
<text x="230.4" y="39.1">2</text>
<text x="42.5" y="45.5">7</text>
<text x="57.1" y="45.5">10</text>
<text x="117.4" y="46.7">6</text>
<text x="135.2" y="46.7">3</text>
<text x="190.2" y="45.2" transform="rotate(-90 190.2 45.2)">1</text>
<text x="224.5" y="46.4" transform="rotate(-90 224.5 46.4)">1</text>
<text x="57.7" y="53.1">9</text>
<text x="135.2" y="51.8">2</text>
<text x="42.5" y="55.6">5</text>
<text x="42.5" y="58.2">6</text>
<text x="57.1" y="58.2">11</text>
<text x="57.7" y="55.6">8</text>
<text x="26.6" y="64.5">1</text>
<text x="61.5" y="107.7">1</text>
<text x="79.3" y="107.7">8</text>
<text x="163.1" y="107.7">1</text>
<text x="175.8" y="107.7">8</text>
<text x="254.6" y="107.7">1</text>
<text x="267.3" y="107.7">8</text>
<text x="61.5" y="112.8">2</text>
<text x="79.3" y="112.8">7</text>
<text x="163.1" y="110.2">2</text>
<text x="163.1" y="112.8">3</text>
<text x="175.8" y="112.8">6</text>
<text x="175.8" y="110.2">7</text>
<text x="254.6" y="110.2">2</text>
<text x="254.6" y="112.8">3</text>
<text x="267.3" y="112.8">6</text>
<text x="267.3" y="110.2">7</text>
<text x="61.5" y="117.9">3</text>
<text x="79.3" y="117.9">6</text>
<text x="163.1" y="115.3">4</text>
<text x="175.8" y="115.3">5</text>
<text x="254.6" y="115.3">4</text>
<text x="267.3" y="115.3">5</text>
<text x="61.5" y="122.9">4</text>
<text x="79.3" y="122.9">5</text>
<text x="80.6" y="163.6">1</text>
<text x="80.6" y="166.1">2</text>
<text x="93.3" y="166.1">7</text>
<text x="93.3" y="163.6">8</text>
<text x="80.6" y="168.7">3</text>
<text x="80.6" y="171.2">4</text>
<text x="93.3" y="171.2">5</text>
<text x="93.3" y="168.7">6</text>
<text x="182.2" y="172.5">1</text>
<text x="194.1" y="170.2" transform="rotate(-90 194.1 170.2)">15</text>
<text x="201.7" y="170.2" transform="rotate(-90 201.7 170.2)">16</text>
<text x="236.2" y="172.5">14</text>
<text x="257.1" y="172.5">1</text>
<text x="316" y="169.6" transform="rotate(-90 316 169.6)">4</text>
<text x="182.2" y="175">2</text>
<text x="182.2" y="177.5">3</text>
<text x="209.5" y="177.5">13</text>
<text x="236.2" y="177.5">13</text>
<text x="257.1" y="177.5">2</text>
<text x="299" y="175">7</text>
<text x="299" y="177.5">8</text>
<text x="332" y="175">6</text>
<text x="182.2" y="180.1">4</text>
<text x="182.2" y="182.6">5</text>
<text x="182.2" y="185.2">6</text>
<text x="209.5" y="185.2">10</text>
<text x="209.5" y="182.6">11</text>
<text x="209.5" y="180.1">12</text>
<text x="236.2" y="185.2">10</text>
<text x="236.2" y="182.6">11</text>
<text x="236.2" y="180.1">12</text>
<text x="257.1" y="180.1">3</text>
<text x="257.1" y="182.6">4</text>
<text x="257.1" y="185.2">5</text>
<text x="298.4" y="182.6">10</text>
<text x="298.4" y="185.2">11</text>
<text x="299" y="180.1">9</text>
<text x="331.4" y="180.1">20</text>
<text x="332" y="182.6">2</text>
<text x="332" y="185.2">3</text>
<text x="182.2" y="187.7">7</text>
<text x="182.2" y="190.2">8</text>
<text x="236.8" y="190.2">9</text>
<text x="257.1" y="190.2">6</text>
<text x="298.4" y="187.7">12</text>
<text x="298.4" y="190.2">13</text>
<text x="331.4" y="190.2">15</text>
<text x="374.4" y="189.9" transform="rotate(-90 374.4 189.9)">3</text>
<text x="376.9" y="189.9" transform="rotate(-90 376.9 189.9)">4</text>
<text x="194.1" y="195.6" transform="rotate(-90 194.1 195.6)">14</text>
<text x="201.7" y="195" transform="rotate(-90 201.7 195)">9</text>
<text x="236.8" y="192.8">8</text>
<text x="257.1" y="192.8">7</text>
<text x="298.4" y="192.8">14</text>
<text x="298.4" y="195.3">18</text>
<text x="298.4" y="197.9">22</text>
<text x="331.4" y="192.8">16</text>
<text x="331.4" y="195.3">17</text>
<text x="331.4" y="197.9">27</text>
<text x="374.4" y="197.6" transform="rotate(-90 374.4 197.6)">1</text>
<text x="376.9" y="197.6" transform="rotate(-90 376.9 197.6)">2</text>
<text x="298.4" y="200.4">23</text>
<text x="298.4" y="202.9">24</text>
<text x="331.4" y="200.4">28</text>
<text x="331.4" y="202.9">29</text>
<text x="298.4" y="205.5">25</text>
<text x="298.4" y="208">26</text>
<text x="331.4" y="205.5">30</text>
<text x="331.4" y="208">31</text>
<text x="363" y="209" transform="rotate(-90 363 209)">3</text>
<text x="365.5" y="209" transform="rotate(-90 365.5 209)">4</text>
<text x="331.4" y="210.6">32</text>
<text x="332" y="213.1">1</text>
<text x="316" y="220.4" transform="rotate(-90 316 220.4)">5</text>
<text x="363" y="216.6" transform="rotate(-90 363 216.6)">1</text>
<text x="365.5" y="216.6" transform="rotate(-90 365.5 216.6)">2</text>
</g>
<g font-size="1.3" fill="#725600">
<text x="383.5" y="216.9">File:</text>
<text x="388.8" y="216.9">LED_BAROCONTROL.kicad_sch</text>
</g>
<g font-size="1" fill="#a90000">
<text x="78.5" y="50.2" transform="rotate(-90 78.5 50.2)">P</text>
<text x="78.5" y="60.3" transform="rotate(-90 78.5 60.3)">N</text>
<text x="249.1" y="229.6">01</text>
<text x="249.1" y="232.2">03</text>
<text x="269.4" y="229.6">02</text>
<text x="269.4" y="232.2">04</text>
<text x="249.1" y="234.7">05</text>
<text x="249.1" y="237.2">07</text>
<text x="249.1" y="239.8">09</text>
<text x="269.4" y="234.7">06</text>
<text x="269.4" y="237.2">08</text>
<text x="269.4" y="239.8">10</text>
<text x="249.1" y="242.3">11</text>
<text x="249.1" y="244.9">13</text>
<text x="269.4" y="242.3">12</text>
<text x="269.4" y="244.9">14</text>
</g>
<g font-size="1" fill="#006464">
<text x="253.7" y="230.6">01</text>
<text x="253.7" y="233.1">03</text>
<text x="264.8" y="230.6">02</text>
<text x="264.8" y="233.1">04</text>
<text x="253.7" y="235.7">05</text>
<text x="253.7" y="238.2">07</text>
<text x="264.8" y="235.7">06</text>
<text x="264.8" y="238.2">08</text>
<text x="253.7" y="240.8">09</text>
<text x="253.7" y="243.3">11</text>
<text x="253.7" y="245.8">13</text>
<text x="264.8" y="240.8">10</text>
<text x="264.8" y="243.3">12</text>
<text x="264.8" y="245.8">14</text>
</g>
</svg>
